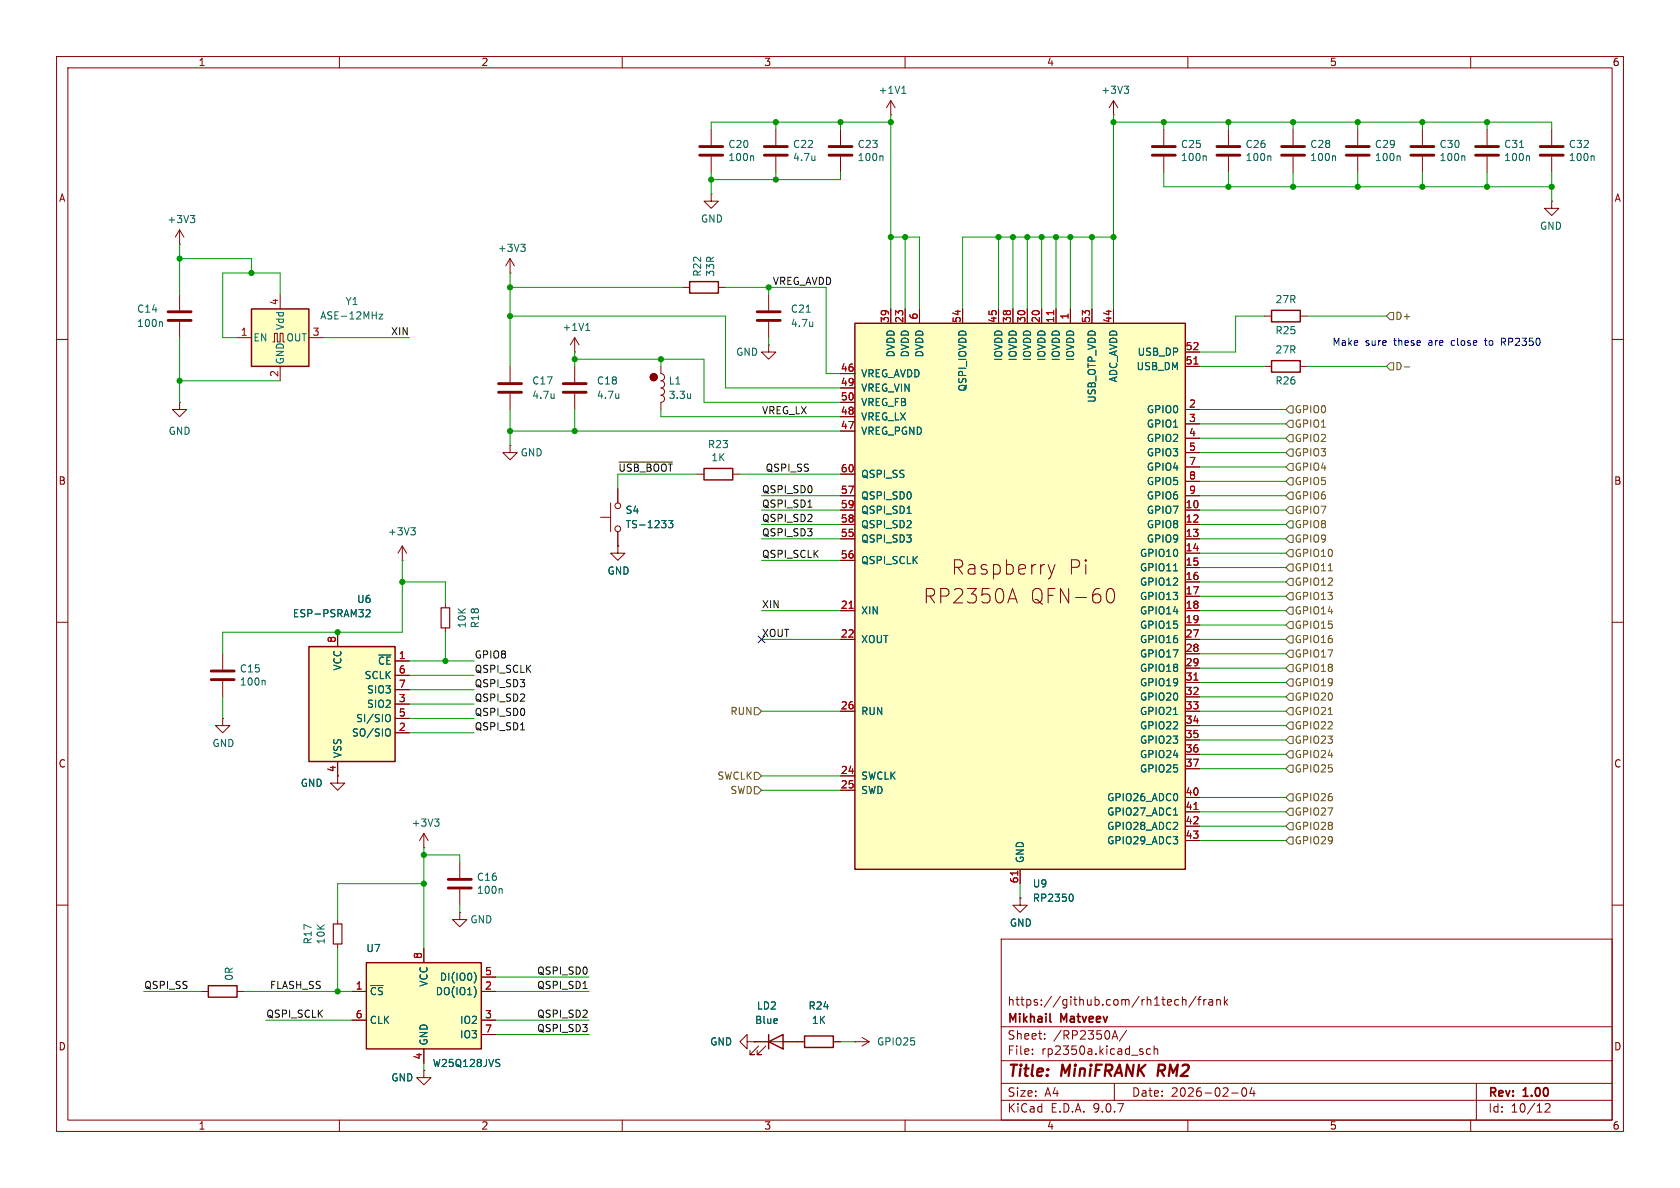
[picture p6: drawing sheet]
<svg xmlns="http://www.w3.org/2000/svg" width="297mm" height="210mm" viewBox="0 0 297 210" stroke-linecap="round" stroke-linejoin="round" font-family="sans-serif">
<g fill="none" stroke="#840000" stroke-width=".18">
<path d="M10 10h277v190h-277zM12 12h273v186h-273zM60 10v2M110 10v2M160 10v2M210 10v2M260 10v2M10 60h2M285 60h2M10 110h2M285 110h2M180.3 158.8v1.2h1.3l-1.3 1.3-1.2-1.3h1.2"/>
<path d="M180.3 158.8h.1M10 160h2M177 166h108v32h-108zM208 176.7l.4 .1M208.4 177.6l-.4 .1M209 176.8l.2-.1 .4 .1 .1 .9M209 176.2v1.5M211.5 176.1l-1.3 2M211.7 176.7h.6M212.3 176.2l-.3 .2v1.3M212.8 176.7v1M213.2 176.7l-.2 .1-.2 .2"/>
<path d="M213.7 176.8h.6l.1 .9M214.4 177.1h-.5a.29 .29 0 0 0-.2 .3 .29 .29 0 0 0 .2 .3l.5-.1M215.1 176.8l.2-.1 .4 .1v.9M215.1 176.7v1M216.5 176.2v1.5M216.6 177.1l.4 .6M217 176.7l-.5 .6M285 160h2M60 198v2M110 198v2M160 198v2M177 194.5h108"/>
<path d="M177 191.5h108M177 187.5h108M177 181.5h108M182.5 186.3v.1M182.5 185.5v.1M184.7 183.6v.1M184.7 182.8v.1M196.6 183.7l.5-1.5 .5 1.5M196.7 183.3h.8M197 191.5v3M199.2 182.1l-1.3 2M203.4 185.5l-.4-.1-.3 .3v.4l.1 .2h.6"/>
<path d="M204 185.5l.2-.1 .4 .1 .1 .9M204 184.9v1.5M210 198v2M217.7 193.2h1.2M219.7 192.4l.2-.1a.81 .81 0 0 1 .6 .6 .81 .81 0 0 1-.3 .8l-.2 .1a.81 .81 0 0 1-.3-1.4zM221.3 192.2l-.3 1.1h.9M221.7 192.8v1M260 198v2M261 191.5v6.5M273.2 195.2l.5-.1 .3 .1v.3l-.9 1.1h.9"/>
</g>
<path d="M204.9 188.2l-.3 2" fill="none" stroke="#840000" stroke-width=".4"/>
<path d="M185.6 180.5l.2 .2" fill="none" stroke="#840000" stroke-width=".3"/>
<circle cx="115.6" cy="66.7" r=".63" fill="#840000" stroke="#840000" stroke-width=".18"/>
<path d="M54.6 114.3h15.2v20.3h-15.2z" fill="#ffffc2"/>
<path d="M54.6 114.3h15.2v20.3h-15.2z" fill="none" stroke="#840000" stroke-width=".25"/>
<g fill="none" stroke="#840000" stroke-width=".18">
<path d="M217.2 22.9v2.8M217.2 27.7v2.8M31.7 43.2h.1M31.7 40.6l-.7 1.3M31.7 40.6l.8 1.3M31.7 40.6v2.6M31.7 52.1v2.8M31.7 56.9v2.8M90.2 78.7v1.3h-1.3l1.3 1.3 1.2-1.3h-1.2M90.2 78.7h.1M71.1 99.1h.1M71.1 96.5l-.7 1.3"/>
<path d="M71.1 96.5l.8 1.3M71.1 96.5v2.6M59.7 111.8v2.5M69.8 116.8h2.6M69.8 119.4h2.6M78.7 106.7v.7M78.7 111v.8M39.4 127v1.3h1.2l-1.2 1.2-1.3-1.2h1.3M39.4 127h.1M59.7 134.6v3.8h1.3l-1.3 1.3-1.3-1.3h1.3M69.8 121.9h2.6M69.8 124.5h2.6"/>
<path d="M69.8 127h2.6M69.8 129.5h2.6M81.3 161.3v1.3h1.2l-1.2 1.2-1.3-1.2h1.3M81.3 161.3h.1"/>
</g>
<path d="M33.6 38.1h.8l-.4 .5M34.2 38.6l.2 .2v.3l-.2 .3M224.5 27.5l.2 .2v.7M28.5 56.9l.2 .2v.6M72.6 93.3h.8l-.4 .5M73.2 93.8l.2 .2v.3l-.2 .3M64.7 107.9l.5-.1 .2 .3-.8 .9h.8M68.5 126.3a.43 .43 0 0 1 .5 .4v.5a.43 .43 0 0 1-.5 .4M68.7 128.8l.1 .1a.81 .81 0 0 1-.1 1.2" fill="none" stroke="#006464" stroke-width=".18"/>
<path d="M215.1 25.9h4.1M215.1 27.4h4.1M29.7 55.1h4.1M29.7 56.6h4.1" fill="none" stroke="#840000" stroke-width=".51"/>
<path d="M78 107.4h1.5v3.6h-1.5z" fill="none" stroke="#840000" stroke-width=".2"/>
<path d="M44.4 54.6h10.2v10.2h-10.2z" fill="#ffffc2"/>
<path d="M44.4 54.6h10.2v10.2h-10.2zM121.9 49.8h5.1v2h-5.1zM224.8 54.9h5.1v2h-5.1zM224.8 63.8h5.1v2h-5.1zM36.8 174.2h5.1v2.1h-5.1zM135.9 184.2l2.5-1.3v2.5zM135.9 182.9v2.5M142.2 183.1h5.1v2.1h-5.1z" fill="none" stroke="#840000" stroke-width=".25"/>
<g fill="none" stroke="#840000" stroke-width=".18">
<path d="M157.5 17.8l-.8 1.3M157.5 17.8l.7 1.3M157.5 17.8v2.5M196.8 17.8l-.7 1.3M196.8 17.8l.8 1.3M196.8 17.8v2.5M125.7 34.3v1.3h1.3l-1.3 1.2-1.2-1.2h1.2M125.7 34.3h.1M125.7 22.9v2.8M125.7 27.7v2.8M137.2 22.9v2.8M137.2 27.7v2.8"/>
<path d="M148.6 22.9v2.8M148.6 27.7v2.8M157.5 20.3h.1M196.8 20.3h.1M228.6 22.9v2.8M228.6 27.7v2.8M240 22.9v2.8M240 27.7v2.8M251.5 22.9v2.8M251.5 27.7v2.8M262.9 22.9v2.8M262.9 27.7v2.8"/>
<path d="M274.3 35.6v1.2h-1.3l1.3 1.3 1.3-1.3h-1.3M274.3 35.6h.1M274.3 22.9v2.8M274.3 27.7v2.8M41.9 59.7h2.5M49.5 52.1v2.5M54.6 59.7h2.5M90.2 48.3h.1M90.2 45.7l-.8 1.3M90.2 45.7l.7 1.3M90.2 45.7v2.6M101.6 59.7v2.5"/>
<path d="M101.6 59.7l-.8 1.3M101.6 59.7l.8 1.3M120.6 50.8h1.3M127 50.8h1.3M135.9 52.1v2.8M135.9 56.9v2.8M223.5 55.9h1.3M229.9 55.9h1.2M31.7 71.1v1.3h1.3l-1.3 1.3-1.2-1.3h1.2M31.7 71.1h.1M48.3 60.5h.2v-1.6h.5v1.6h.5v-1.6h.5v1.6h.3M49.5 64.8v2.5"/>
<path d="M90.2 64.8v2.8M90.2 69.6v2.8M101.6 62.2h.1M101.6 64.8v2.8M101.6 69.6v2.8M116.8 64.8v1.2a.64 .64 0 0 1 .7 .7 .64 .64 0 0 1-.7 .6 .64 .64 0 0 1 .7 .7 .64 .64 0 0 1-.7 .6 .64 .64 0 0 1 .7 .6 .64 .64 0 0 1-.7 .7M116.8 69.9a.64 .64 0 0 1 .7 .6 .64 .64 0 0 1-.7 .6v1.3M135.9 61v1.2h1.3l-1.3 1.3-1.3-1.3h1.3M135.9 61h.1M223.5 64.8h1.3M229.9 64.8h1.2M35.6 175.3h1.2"/>
<path d="M41.9 175.3h1.3M59.7 162.6v.7M59.7 166.9v.7M132.1 184.2v-1.3l-1.3 1.3 1.3 1.2v-1.2h1.2M133.3 184.2h.1M133.3 184.2h8.9M134.1 184.9l-1.5 1.5h.7h-.7v-.7M135.4 184.9l-1.5 1.5h.7h-.7v-.7M147.3 184.2h1.3M151.1 184.2h.1M151.1 184.2h2.6M152.4 183.4l1.3 .8"/>
<path d="M153.7 184.2l-1.3 .7"/>
</g>
<g fill="none" stroke="#006464" stroke-width=".18">
<path d="M159.4 16.5h.8M159.6 15.5l.2-.3v1.3M198.7 15.2h.8l-.4 .5M199.3 15.7l.2 .3v.3l-.2 .2M133.1 27.5l.1 .2v.7M144.1 27.5v.9M144.1 28.3h-.1M155.9 27.5l.2 .2v.7M235.9 27.5l.2 .2v.7M247.4 27.5l.1 .2v.7M258.8 27.5l.2 .2v.7M268.6 26.1h.8"/>
<path d="M270.2 27.5l.2 .2v.7M281.6 27.5l.2 .2v.7M67 55.5h.7l-.7 .9h.7M92.1 43.2h.7l-.4 .5M92.6 43.7l.2 .2v.3l-.2 .2M103.6 58.4h.7M103.7 57.4l.2-.3v1.3M142.5 55.2h.8M143.7 56.9v.8M143.7 57.6l-.1 .1M98 69.6v.8M98 70.3l-.1 .1"/>
<path d="M109.4 69.6v.8M109.4 70.3l-.1 .1M122.1 69.6v.8M122.1 70.3l-.1 .1"/>
</g>
<g fill="none" stroke="#840000" stroke-width=".51">
<path d="M123.7 25.9h4.1M123.7 27.4h4.1M135.1 25.9h4.1M135.1 27.4h4.1M146.6 25.9h4M146.6 27.4h4M226.6 25.9h4M226.6 27.4h4M238 25.9h4.1M238 27.4h4.1M249.4 25.9h4.1M249.4 27.4h4.1"/>
<path d="M260.9 25.9h4M260.9 27.4h4M272.3 25.9h4.1M272.3 27.4h4.1M133.9 55.1h4M133.9 56.6h4M88.1 67.8h4.1M88.1 69.3h4.1M99.6 67.8h4M99.6 69.3h4"/>
</g>
<path d="M58.9 163.3h1.6v3.6h-1.6z" fill="none" stroke="#840000" stroke-width=".2"/>
<path d="M64.8 170.2h20.3v15.2h-20.3z" fill="#ffffc2"/>
<path d="M64.8 170.2h20.3v15.2h-20.3z" fill="none" stroke="#840000" stroke-width=".25"/>
<path d="M81.3 152.4v2.8M81.3 157.2v2.8M62.2 175.3h2.6M74.9 167.6v2.6M85.1 175.3h2.5M85.1 172.7h2.5M62.2 180.3h2.6M74.9 189.2v1.3h1.3l-1.3 1.3-1.2-1.3h1.2M74.9 189.2h.1M74.9 185.4v2.6M85.1 180.3h2.5M85.1 182.9h2.5" fill="none" stroke="#840000" stroke-width=".18"/>
<path d="M88.6 157.1l.2 .2v.6M83.9 171.9a1.49 1.49 0 0 1 0 1.8M84.1 174.9v.9M87.9 187.3h.5M88.1 187.9l.3 .3-.3 .3" fill="none" stroke="#006464" stroke-width=".18"/>
<path d="M79.2 155.4h4.1M79.2 157h4.1" fill="none" stroke="#840000" stroke-width=".51"/>
<path d="M151.1 57.2h58.4v96.5h-58.4z" fill="#ffffc2"/>
<path d="M151.1 57.2h58.4v96.5h-58.4zM124.5 82.8h5v2h-5z" fill="none" stroke="#840000" stroke-width=".25"/>
<g fill="none" stroke="#840000" stroke-width=".18">
<path d="M205.7 22.9v2.8M205.7 27.7v2.8M157.5 54.6v2.6M160 54.6v2.6M162.6 54.6v2.6M170.2 54.6v2.6M176.5 54.6v2.6M179.1 54.6v2.6M181.6 54.6v2.6M184.1 54.6v2.6M186.7 54.6v2.6M189.2 54.6v2.6"/>
<path d="M193 54.6v2.6M196.8 54.6v2.6M148.6 66h2.5M148.6 68.6h2.5M148.6 71.1h2.5M148.6 73.7h2.5M148.6 76.2h2.5M209.5 62.2h2.6M209.5 64.8h2.6M209.5 72.4h2.6M209.5 74.9h2.6M209.5 77.5h2.6"/>
<path d="M106.2 91.4h1.7M107.9 88.9v5.1M109.2 96.5v1.3h1.3l-1.3 1.3-1.3-1.3h1.3M109.2 96.5h.1M109.2 86.4v2.5M109.2 94v2.5M123.2 83.8h1.3M129.5 83.8h1.3M148.6 83.8h2.5M148.6 87.6h2.5M148.6 90.2h2.5M148.6 92.7h2.5"/>
<path d="M148.6 95.3h2.5M148.6 99.1h2.5M185.3 99.8l.6 1.7M186.5 99.8l-.6 1.7M209.5 87.6h2.6M209.5 90.2h2.6M209.5 92.7h2.6M209.5 95.3h2.6M209.5 80h2.6M209.5 82.6h2.6M209.5 85.1h2.6M209.5 97.8h2.6"/>
<path d="M39.4 115.6v2.8M59.7 111.8v2.5M69.8 116.8h2.6M69.8 119.4h2.6M148.6 108h2.5M148.6 113h2.5M178.4 105.9h1.2M179 104l.9 2.6M185.9 101.5l-.2 .6M195.6 105a.93 .93 0 0 1 .6-1 .65 .65 0 0 1 .7 .5 1.49 1.49 0 0 1-.5 2.1 .65 .65 0 0 1-.7-.5l-.1-.5M209.5 108h2.6M209.5 113h2.6"/>
<path d="M209.5 100.3h2.6M209.5 102.9h2.6M209.5 105.4h2.6M209.5 110.5h2.6M209.5 115.6h2.6M209.5 118.1h2.6M39.4 120.4v2.8M59.7 134.6v2.6M69.8 121.9h2.6M69.8 124.5h2.6M69.8 127h2.6M69.8 129.5h2.6"/>
<path d="M148.6 125.7h2.5M148.6 137.2h2.5M148.6 139.7h2.5M209.5 125.7h2.6M209.5 120.7h2.6M209.5 123.2h2.6M209.5 128.3h2.6M209.5 130.8h2.6M209.5 133.4h2.6M209.5 135.9h2.6M74.9 149.9h.1M74.9 147.3l-.7 1.3"/>
<path d="M74.9 147.3l.8 1.3M74.9 147.3v2.6M180.3 158.8h.1M180.3 153.7v2.5M209.5 141h2.6M209.5 143.5h2.6M209.5 146.1h2.6M209.5 148.6h2.6M62.2 175.3h2.6M74.9 167.6v2.6M85.1 175.3h2.5M85.1 172.7h2.5"/>
<path d="M62.2 180.3h2.6M74.9 189.2h.1M74.9 185.4v2.6M85.1 180.3h2.5M85.1 182.9h2.5M133.3 184.2h.1M133.3 184.2h2.6M138.4 184.2h3.8M147.3 184.2h1.3"/>
<circle cx="115.6" cy="66.7" r=".63"/>
<circle cx="109.2" cy="93.5" r=".51"/>
<circle cx="109.2" cy="89.4" r=".51"/>
</g>
<g fill="none" stroke="#006464" stroke-width=".18">
<path d="M213.1 27.5l.1 .2v.7M118.2 92h.7l-.4 .5 .4 .1v.6l-.2 .1-.5-.1M160.3 90.7h.8M64.7 107.9l.5-.1 .2 .3-.8 .9h.8M207.5 100.9h.7M46.7 120.3l.2 .1v.7M68.5 126.3a.43 .43 0 0 1 .5 .4v.5a.43 .43 0 0 1-.5 .4M68.7 128.8l.1 .1a.81 .81 0 0 1-.1 1.2M207.5 126.3h.7M76.8 144.8h.8l-.4 .5M77.4 145.3l.2 .2v.3l-.2 .2M189.4 158.1a.79 .79 0 0 1 0 1.2"/>
<path d="M207.5 144.1h.7M83.9 171.9a1.49 1.49 0 0 1 0 1.8M84.1 174.9v.9M87.9 187.3h.5M88.1 187.9l.3 .3-.3 .3"/>
</g>
<path d="M186.3 54.9v.7M211.1 64.4h.7M150.1 107.5h.7M211.1 120.2h.7M179.9 154v.7M211.1 143.1h.7" fill="none" stroke="#a90000" stroke-width=".18"/>
<path d="M203.7 25.9h4.1M203.7 27.4h4.1M37.3 118.6h4.1M37.3 120.1h4.1" fill="none" stroke="#840000" stroke-width=".51"/>
<g fill="none" stroke="#725600" stroke-width=".18">
<path d="M245.7 55.2h.7v1.3h-.7l-.6-.6zM227.3 77.5l.7-.7h.6v1.3h-.6zM228 74.3h.6v1.3h-.6l-.7-.7zM228 71.8h.6v1.2h-.6l-.7-.6zM228 79.4h.6v1.2h-.6l-.7-.6zM245.7 64.1h.7v1.3h-.7l-.6-.6zM248.2 64.9h1M227.3 85.1l.7-.6h.6v1.2h-.6zM227.3 95.3l.7-.7h.6v1.3h-.6zM228 81.9h.6v1.3h-.6l-.7-.6zM228 92.1h.6v1.2h-.6l-.7-.6zM228 89.5h.6v1.3h-.6l-.7-.6z"/>
<path d="M228 87h.6v1.3h-.6l-.7-.7zM228 97.2h.6v1.2h-.6l-.7-.6zM227.3 113l.7-.6h.6v1.3h-.6zM227.3 108l.7-.7h.6v1.3h-.6zM227.3 100.3l.7-.6h.6v1.3h-.6zM228 117.5h.6v1.2h-.6l-.7-.6zM228 114.9h.6v1.3h-.6l-.7-.6zM228 102.2h.6v1.3h-.6l-.7-.6zM228 104.8h.6v1.2h-.6l-.7-.6zM228 109.9h.6v1.2h-.6l-.7-.6zM234.8 100.9h.7M133.3 139.1h.7l.6 .6-.6 .6h-.7z"/>
<path d="M133.3 125.1h.7l.6 .6-.6 .7h-.7zM133.3 136.5h.7l.6 .7-.6 .6h-.7zM227.3 123.2l.7-.6h.6v1.2h-.6zM227.3 133.4l.7-.7h.6v1.3h-.6zM227.3 135.9l.7-.6h.6v1.2h-.6zM228 130.2h.6v1.2h-.6l-.7-.6zM228 127.6h.6v1.3h-.6l-.7-.6zM228 125.1h.6v1.3h-.6l-.7-.7zM228 120h.6v1.3h-.6l-.7-.6zM234.8 126.3h.7M227.3 143.5l.7-.6h.6v1.2h-.6zM227.3 146.1l.7-.7h.6v1.3h-.6z"/>
<path d="M228 148h.6v1.2h-.6l-.7-.6zM228 140.3h.6v1.3h-.6l-.7-.6z"/>
</g>
<path d="M109.4 81.7h9.5M142.8 89.7h.7M92 129h.7M103.1 174.7h.7" fill="none" stroke="#0f0f0f" stroke-width=".18"/>
<g fill="none" stroke="#009600" stroke-width=".18">
<path d="M125.7 30.5v3.8M137.2 21.6v1.3M137.2 30.5v1.3M148.6 21.6v1.3M148.6 30.5v1.3h-22.9M157.5 21.6h-31.8v1.3M157.5 20.3v34.3M196.8 21.6h77.5v1.3M196.8 20.3v34.3M205.7 21.6v1.3M205.7 30.5v2.5h68.6M217.2 21.6v1.3"/>
<path d="M217.2 30.5v2.5M228.6 21.6v1.3M228.6 30.5v2.5M240 21.6v1.3M240 30.5v2.5M251.5 21.6v1.3M251.5 30.5v2.5M262.9 21.6v1.3M262.9 30.5v2.5M274.3 30.5v5.1M31.7 43.2v8.9M31.7 59.7v11.4"/>
<path d="M31.7 45.7h12.7v2.6M49.5 52.1v-3.8h-10.1v11.4h2.5M57.1 59.7h15.3M90.2 55.9h38.1v12.7h20.3M90.2 50.8h30.4M90.2 48.3v16.5M128.3 50.8h17.7v15.2h2.6M135.9 50.8v1.3M135.9 59.7v1.3M157.5 41.9h5.1v12.7M160 41.9v12.7M176.5 41.9v12.7"/>
<path d="M179.1 41.9v12.7M181.6 41.9v12.7M184.1 41.9v12.7M186.7 41.9v12.7M189.2 41.9v12.7M193 41.9v12.7M196.8 41.9h-26.6v12.7M223.5 55.9h-5.1v6.3h-6.3M231.1 55.9h14M31.7 67.3h17.8M90.2 76.2h58.4M90.2 72.4v6.3"/>
<path d="M101.6 63.5h22.9v7.6h24.1M101.6 62.2v2.6M101.6 72.4v3.8M116.8 63.5v1.3M116.8 72.4v1.3h31.8M212.1 77.5h15.2M212.1 74.9h15.2M212.1 64.8h11.4M212.1 72.4h15.2M231.1 64.8h14M71.1 99.1v12.7h-31.7v3.8M123.2 83.8h-14v2.6"/>
<path d="M130.8 83.8h17.8M134.6 95.3h14M134.6 99.1h14M134.6 90.2h14M134.6 87.6h14M134.6 92.7h14M212.1 95.3h15.2M212.1 90.2h15.2M212.1 87.6h15.2M212.1 92.7h15.2M212.1 80h15.2M212.1 85.1h15.2"/>
<path d="M212.1 82.6h15.2M212.1 97.8h15.2M71.1 102.9h7.6v3.8M72.4 116.8h11.4M72.4 119.4h11.4M78.7 111.8v5M134.6 108h14M134.6 113h14M212.1 118.1h15.2M212.1 108h15.2M212.1 115.6h15.2M212.1 110.5h15.2"/>
<path d="M212.1 113h15.2M212.1 102.9h15.2M212.1 105.4h15.2M212.1 100.3h15.2M39.4 123.2v3.8M72.4 127h11.4M72.4 124.5h11.4M72.4 129.5h11.4M72.4 121.9h11.4M134.6 137.2h14M134.6 139.7h14M134.6 125.7h14"/>
<path d="M212.1 120.7h15.2M212.1 125.7h15.2M212.1 133.4h15.2M212.1 135.9h15.2M212.1 128.3h15.2M212.1 130.8h15.2M212.1 123.2h15.2M74.9 149.9v17.7M74.9 156.2h-15.2v6.4M74.9 151.1h6.4v1.3M180.3 156.2v2.6M212.1 143.5h15.2"/>
<path d="M212.1 146.1h15.2M212.1 148.6h15.2M212.1 141h15.2M25.4 175.3h10.2M43.2 175.3h19M59.7 167.6v7.7M81.3 160v1.3M87.6 172.7h16.5M87.6 175.3h16.5M47 180.3h15.2M74.9 188v1.2M87.6 182.9h16.5"/>
<path d="M87.6 180.3h16.5M148.6 184.2h2.5"/>
</g>
<path d="M134 112.4l1.2 1.2M135.2 112.4l-1.2 1.2" fill="none" stroke="#000084" stroke-width=".18"/>
<path d="M262.6 59.8l.1 1.2M265.9 59.8h-.5v1.3M262.4 60.2h.5M265.4 60.4h.5M265.7 60.4l.5 .7" fill="none" stroke="#0000c2" stroke-width=".18"/>
<g fill="#009600" stroke="#009600" stroke-width=".18">
<circle cx="193" cy="41.9" r=".46"/>
<circle cx="196.8" cy="21.6" r=".46"/>
<circle cx="196.8" cy="41.9" r=".46"/>
<circle cx="228.6" cy="33" r=".46"/>
<circle cx="228.6" cy="21.6" r=".46"/>
<circle cx="217.2" cy="21.6" r=".46"/>
<circle cx="205.7" cy="21.6" r=".46"/>
<circle cx="240" cy="21.6" r=".46"/>
<circle cx="262.9" cy="21.6" r=".46"/>
<circle cx="217.2" cy="33" r=".46"/>
<circle cx="240" cy="33" r=".46"/>
<circle cx="262.9" cy="33" r=".46"/>
<circle cx="251.5" cy="33" r=".46"/>
<circle cx="251.5" cy="21.6" r=".46"/>
<circle cx="274.3" cy="33" r=".46"/>
<circle cx="184.1" cy="41.9" r=".46"/>
<circle cx="135.9" cy="50.8" r=".46"/>
<circle cx="116.8" cy="63.5" r=".46"/>
<circle cx="74.9" cy="151.1" r=".46"/>
<circle cx="74.9" cy="156.2" r=".46"/>
<circle cx="59.7" cy="175.3" r=".46"/>
<circle cx="157.5" cy="41.9" r=".46"/>
<circle cx="157.5" cy="21.6" r=".46"/>
<circle cx="160" cy="41.9" r=".46"/>
<circle cx="179.1" cy="41.9" r=".46"/>
<circle cx="176.5" cy="41.9" r=".46"/>
<circle cx="186.7" cy="41.9" r=".46"/>
<circle cx="181.6" cy="41.9" r=".46"/>
<circle cx="189.2" cy="41.9" r=".46"/>
<circle cx="148.6" cy="21.6" r=".46"/>
<circle cx="137.2" cy="31.8" r=".46"/>
<circle cx="125.7" cy="31.8" r=".46"/>
<circle cx="137.2" cy="21.6" r=".46"/>
<circle cx="101.6" cy="63.5" r=".46"/>
<circle cx="90.2" cy="55.9" r=".46"/>
<circle cx="90.2" cy="50.8" r=".46"/>
<circle cx="31.7" cy="67.3" r=".46"/>
<circle cx="44.4" cy="48.3" r=".46"/>
<circle cx="31.7" cy="45.7" r=".46"/>
<circle cx="101.6" cy="76.2" r=".46"/>
<circle cx="90.2" cy="76.2" r=".46"/>
<circle cx="71.1" cy="102.9" r=".46"/>
<circle cx="59.7" cy="111.8" r=".46"/>
<circle cx="78.7" cy="116.8" r=".46"/>
</g>
<g font-size="3.5" fill="#840000">
<text x="168.1" y="101.8">Raspberry</text>
<text x="188.8" y="101.8">Pi</text>
<text x="163.2" y="106.9">RP2350A</text>
<text x="182" y="106.9">QFN-60</text>
</g>
<g font-size="2.8" fill="#840000">
<text x="178" y="190.9">Title:</text>
<text x="187.7" y="190.9">MiniFRANK</text>
<text x="205.5" y="190.9">RM2</text>
</g>
<g font-size="2.1" fill="#840000">
<text x="178" y="178">https://github.com/rh1tech/frank</text>
<text x="178" y="184">Sheet:</text>
<text x="178" y="181.2">Mikhail</text>
<text x="186.2" y="184">/RP2350A/</text>
<text x="187.6" y="181.2">Matveev</text>
<text x="178" y="186.7">File:</text>
<text x="184.1" y="186.7">rp2350a.kicad_sch</text>
<text x="178" y="196.9">KiCad</text>
<text x="178" y="194.1">Size:</text>
<text x="184.7" y="194.1">A4</text>
<text x="185.7" y="196.9">E.D.A.</text>
<text x="193.3" y="196.9">9.0.7</text>
<text x="200" y="194.1">Date:</text>
<text x="207" y="194.1">2026-02-04</text>
<text x="263" y="194.3">Rev:</text>
<text x="263" y="196.9">Id:</text>
<text x="267.1" y="196.9">10/12</text>
<text x="269.4" y="194.3">1.00</text>
</g>
<g font-size="1.8" fill="#840000">
<text x="35" y="11.9">1</text>
<text x="85" y="11.9">2</text>
<text x="135" y="11.9">3</text>
<text x="185" y="11.9">4</text>
<text x="235" y="11.9">5</text>
<text x="285" y="11.9">6</text>
<text x="10.3" y="35.9">A</text>
<text x="285.3" y="35.9">A</text>
<text x="10.3" y="85.9">B</text>
<text x="285.3" y="85.9">B</text>
<text x="10.3" y="135.9">C</text>
<text x="285.3" y="135.9">C</text>
<text x="10.3" y="185.9">D</text>
<text x="285.3" y="185.9">D</text>
<text x="35" y="199.9">1</text>
<text x="85" y="199.9">2</text>
<text x="135" y="199.9">3</text>
<text x="185" y="199.9">4</text>
<text x="235" y="199.9">5</text>
<text x="285" y="199.9">6</text>
</g>
<g font-size="1.8" fill="#006464">
<text x="155.2" y="16.8">+1V1</text>
<text x="194.6" y="16.8">+3V3</text>
<text x="128.7" y="28.7">100n</text>
<text x="128.7" y="26.4">C20</text>
<text x="140.1" y="26.4">C22</text>
<text x="140.1" y="28.7">4.7u</text>
<text x="151.5" y="28.7">100n</text>
<text x="151.5" y="26.4">C23</text>
<text x="208.7" y="28.7">100n</text>
<text x="208.7" y="26.4">C25</text>
<text x="220.1" y="28.7">100n</text>
<text x="220.1" y="26.4">C26</text>
<text x="231.5" y="28.7">100n</text>
<text x="231.5" y="26.4">C28</text>
<text x="243" y="28.7">100n</text>
<text x="243" y="26.4">C29</text>
<text x="254.4" y="28.7">100n</text>
<text x="254.4" y="26.4">C30</text>
<text x="265.8" y="28.7">100n</text>
<text x="265.8" y="26.4">C31</text>
<text x="277.3" y="28.7">100n</text>
<text x="277.3" y="26.4">C32</text>
<text x="29.5" y="39.6">+3V3</text>
<text x="123.8" y="39.5">GND</text>
<text x="272.2" y="40.8">GND</text>
<text x="87.9" y="44.7">+3V3</text>
<text x="124.2" y="49" transform="rotate(-90 124.2 49)">R22</text>
<text x="126.5" y="49" transform="rotate(-90 126.5 49)">33R</text>
<text x="225.4" y="53.8">27R</text>
<text x="24.1" y="58">100n</text>
<text x="24.1" y="55.5">C14</text>
<text x="50.4" y="58.5" transform="rotate(-90 50.4 58.5)">Vdd</text>
<text x="56.5" y="56.7">ASE-12MHz</text>
<text x="61" y="54.1">Y1</text>
<text x="99.3" y="58.7">+1V1</text>
<text x="139.7" y="55.5">C21</text>
<text x="139.7" y="58">4.7u</text>
<text x="225.4" y="59.3">R25</text>
<text x="44.7" y="60.6">EN</text>
<text x="50.4" y="64.5" transform="rotate(-90 50.4 64.5)">GND</text>
<text x="50.5" y="60.6">OUT</text>
<text x="130" y="63.1">GND</text>
<text x="158.3" y="63.3" transform="rotate(-90 158.3 63.3)">DVDD</text>
<text x="160.9" y="63.3" transform="rotate(-90 160.9 63.3)">DVDD</text>
<text x="163.4" y="63.3" transform="rotate(-90 163.4 63.3)">DVDD</text>
<text x="177.4" y="63.9" transform="rotate(-90 177.4 63.9)">IOVDD</text>
<text x="179.9" y="63.9" transform="rotate(-90 179.9 63.9)">IOVDD</text>
<text x="182.5" y="63.9" transform="rotate(-90 182.5 63.9)">IOVDD</text>
<text x="185" y="63.9" transform="rotate(-90 185 63.9)">IOVDD</text>
<text x="187.6" y="63.9" transform="rotate(-90 187.6 63.9)">IOVDD</text>
<text x="190.1" y="63.9" transform="rotate(-90 190.1 63.9)">IOVDD</text>
<text x="200.8" y="65.6">USB_DM</text>
<text x="201" y="63.1">USB_DP</text>
<text x="225.4" y="62.7">27R</text>
<text x="94" y="68.2">C17</text>
<text x="94" y="70.7">4.7u</text>
<text x="105.4" y="68.2">C18</text>
<text x="105.4" y="70.7">4.7u</text>
<text x="118.1" y="68.2">L1</text>
<text x="118.1" y="70.7">3.3u</text>
<text x="152.1" y="66.9">VREG_AVDD</text>
<text x="152.1" y="69.4">VREG_VIN</text>
<text x="152.1" y="72">VREG_FB</text>
<text x="171" y="69.3" transform="rotate(-90 171 69.3)">QSPI_IOVDD</text>
<text x="193.9" y="71.3" transform="rotate(-90 193.9 71.3)">USB_OTP_VDD</text>
<text x="197.7" y="67.7" transform="rotate(-90 197.7 67.7)">ADC_AVDD</text>
<text x="225.4" y="68.2">R26</text>
<text x="29.7" y="77.1">GND</text>
<text x="152.1" y="74.5">VREG_LX</text>
<text x="152.1" y="77.1">VREG_PGND</text>
<text x="202.6" y="73.3">GPIO0</text>
<text x="202.6" y="75.8">GPIO1</text>
<text x="91.9" y="80.9">GND</text>
<text x="125.1" y="79.4">R23</text>
<text x="125.7" y="81.7">1K</text>
<text x="202.6" y="78.3">GPIO2</text>
<text x="202.6" y="80.9">GPIO3</text>
<text x="202.6" y="83.4">GPIO4</text>
<text x="152.1" y="84.7">QSPI_SS</text>
<text x="152.1" y="88.5">QSPI_SD0</text>
<text x="202.6" y="86">GPIO5</text>
<text x="202.6" y="88.5">GPIO6</text>
<text x="68.5" y="94.8">+3V3</text>
<text x="110.5" y="93.6">TS-1233</text>
<text x="110.5" y="91">S4</text>
<text x="152.1" y="91">QSPI_SD1</text>
<text x="152.1" y="93.6">QSPI_SD2</text>
<text x="202.6" y="91">GPIO7</text>
<text x="202.6" y="93.6">GPIO8</text>
<text x="107.3" y="101.8">GND</text>
<text x="152.1" y="96.1">QSPI_SD3</text>
<text x="152.1" y="99.9">QSPI_SCLK</text>
<text x="201.4" y="98.7">GPIO10</text>
<text x="201.4" y="101.2">GPIO11</text>
<text x="202.6" y="96.1">GPIO9</text>
<text x="63" y="106.8">U6</text>
<text x="201.4" y="103.7">GPIO12</text>
<text x="201.4" y="106.3">GPIO13</text>
<text x="51.7" y="109.3">ESP-PSRAM32</text>
<text x="82.5" y="111.2" transform="rotate(-90 82.5 111.2)">10K</text>
<text x="84.9" y="111.2" transform="rotate(-90 84.9 111.2)">R18</text>
<text x="152.1" y="108.8">XIN</text>
<text x="152.1" y="113.9">XOUT</text>
<text x="201.4" y="108.8">GPIO14</text>
<text x="201.4" y="111.4">GPIO15</text>
<text x="201.4" y="113.9">GPIO16</text>
<text x="42.3" y="119.1">C15</text>
<text x="60.6" y="118.6" transform="rotate(-90 60.6 118.6)">VCC</text>
<text x="66.7" y="117.7">~{CE}</text>
<text x="201.4" y="116.4">GPIO17</text>
<text x="201.4" y="119">GPIO18</text>
<text x="42.3" y="121.4">100n</text>
<text x="64.4" y="120.2">SCLK</text>
<text x="64.8" y="122.8">SIO3</text>
<text x="64.8" y="125.3">SIO2</text>
<text x="201.4" y="121.5">GPIO19</text>
<text x="201.4" y="124.1">GPIO20</text>
<text x="62.1" y="130.4">SO/SIO</text>
<text x="62.8" y="127.9">SI/SIO</text>
<text x="152.1" y="126.6">RUN</text>
<text x="201.4" y="126.6">GPIO21</text>
<text x="201.4" y="129.1">GPIO22</text>
<text x="201.4" y="131.7">GPIO23</text>
<text x="37.5" y="132.3">GND</text>
<text x="60.6" y="134.1" transform="rotate(-90 60.6 134.1)">VSS</text>
<text x="201.4" y="134.2">GPIO24</text>
<text x="201.4" y="136.8">GPIO25</text>
<text x="53.1" y="139.3">GND</text>
<text x="152.1" y="138">SWCLK</text>
<text x="152.1" y="140.6">SWD</text>
<text x="195.6" y="141.8">GPIO26_ADC0</text>
<text x="72.7" y="146.3">+3V3</text>
<text x="195.6" y="144.4">GPIO27_ADC1</text>
<text x="195.6" y="146.9">GPIO28_ADC2</text>
<text x="195.6" y="149.5">GPIO29_ADC3</text>
<text x="84.2" y="155.9">C16</text>
<text x="181.2" y="152.7" transform="rotate(-90 181.2 152.7)">GND</text>
<text x="84.2" y="158.2">100n</text>
<text x="182.5" y="157.1">U9</text>
<text x="182.5" y="159.6">RP2350</text>
<text x="55.3" y="167" transform="rotate(-90 55.3 167)">R17</text>
<text x="57.6" y="167" transform="rotate(-90 57.6 167)">10K</text>
<text x="83.1" y="163.4">GND</text>
<text x="178.4" y="164">GND</text>
<text x="41.4" y="173.5" transform="rotate(-90 41.4 173.5)">0R</text>
<text x="64.7" y="168.5">U7</text>
<text x="77.7" y="173.6">DI(IO0)</text>
<text x="65.3" y="176.1">~{CS}</text>
<text x="75.8" y="174.5" transform="rotate(-90 75.8 174.5)">VCC</text>
<text x="76.9" y="176.1">DO(IO1)</text>
<text x="133.7" y="178.7">LD2</text>
<text x="142.8" y="178.7">R24</text>
<text x="65.3" y="181.2">CLK</text>
<text x="75.8" y="184.9" transform="rotate(-90 75.8 184.9)">GND</text>
<text x="81.2" y="181.2">IO2</text>
<text x="81.2" y="183.7">IO3</text>
<text x="125.5" y="185">GND</text>
<text x="133.4" y="181.2">Blue</text>
<text x="143.4" y="181.2">1K</text>
<text x="154.9" y="185">GPIO25</text>
<text x="69.1" y="191.4">GND</text>
<text x="76.4" y="188.8">W25Q128JVS</text>
</g>
<g font-size="1.8" fill="#0f0f0f">
<text x="136.5" y="50.5">VREG_AVDD</text>
<text x="69" y="59.3">XIN</text>
<text x="134.6" y="73.3">VREG_LX</text>
<text x="109.2" y="83.5">~{USB_BOOT}</text>
<text x="135.3" y="83.5">QSPI_SS</text>
<text x="134.6" y="87.3">QSPI_SD0</text>
<text x="134.6" y="89.8">QSPI_SD1</text>
<text x="134.6" y="94.9">QSPI_SD3</text>
<text x="134.6" y="92.4">QSPI_SD2</text>
<text x="134.6" y="98.7">QSPI_SCLK</text>
<text x="134.6" y="107.6">XIN</text>
<text x="134.6" y="112.7">XOUT</text>
<text x="83.8" y="116.5">GPIO8</text>
<text x="83.8" y="119">QSPI_SCLK</text>
<text x="83.8" y="121.6">QSPI_SD3</text>
<text x="83.8" y="124.1">QSPI_SD2</text>
<text x="83.8" y="126.7">QSPI_SD0</text>
<text x="83.8" y="129.2">QSPI_SD1</text>
<text x="94.9" y="172.4">QSPI_SD0</text>
<text x="25.4" y="174.9">QSPI_SS</text>
<text x="47" y="180">QSPI_SCLK</text>
<text x="47.6" y="174.9">FLASH_SS</text>
<text x="94.9" y="180">QSPI_SD2</text>
<text x="94.9" y="174.9">QSPI_SD1</text>
<text x="94.9" y="182.5">QSPI_SD3</text>
</g>
<g font-size="1.8" fill="#a90000">
<text x="42.5" y="59.4">1</text>
<text x="49.3" y="54" transform="rotate(-90 49.3 54)">4</text>
<text x="55.2" y="59.4">3</text>
<text x="157.2" y="57.2" transform="rotate(-90 157.2 57.2)">39</text>
<text x="159.8" y="57.2" transform="rotate(-90 159.8 57.2)">23</text>
<text x="162.3" y="56.6" transform="rotate(-90 162.3 56.6)">6</text>
<text x="169.9" y="57.2" transform="rotate(-90 169.9 57.2)">54</text>
<text x="176.3" y="57.2" transform="rotate(-90 176.3 57.2)">45</text>
<text x="178.8" y="57.2" transform="rotate(-90 178.8 57.2)">38</text>
<text x="181.4" y="57.2" transform="rotate(-90 181.4 57.2)">30</text>
<text x="183.9" y="57.2" transform="rotate(-90 183.9 57.2)">20</text>
<text x="186.4" y="57.2" transform="rotate(-90 186.4 57.2)">11</text>
<text x="189" y="56.6" transform="rotate(-90 189 56.6)">1</text>
<text x="192.8" y="57.2" transform="rotate(-90 192.8 57.2)">53</text>
<text x="196.6" y="57.2" transform="rotate(-90 196.6 57.2)">44</text>
<text x="148.5" y="65.8">46</text>
<text x="209.5" y="62">52</text>
<text x="209.5" y="64.5">51</text>
<text x="49.3" y="66.7" transform="rotate(-90 49.3 66.7)">2</text>
<text x="148.5" y="68.3">49</text>
<text x="148.5" y="70.9">50</text>
<text x="148.5" y="73.4">48</text>
<text x="148.5" y="75.9">47</text>
<text x="210.1" y="72.1">2</text>
<text x="210.1" y="74.7">3</text>
<text x="210.1" y="77.2">4</text>
<text x="148.5" y="83.6">60</text>
<text x="210.1" y="79.8">5</text>
<text x="210.1" y="82.3">7</text>
<text x="148.5" y="87.4">57</text>
<text x="148.5" y="89.9">59</text>
<text x="209.5" y="89.9">10</text>
<text x="210.1" y="84.8">8</text>
<text x="210.1" y="87.4">9</text>
<text x="148.5" y="92.5">58</text>
<text x="148.5" y="95">55</text>
<text x="209.5" y="92.5">12</text>
<text x="209.5" y="95">13</text>
<text x="148.5" y="98.8">56</text>
<text x="209.5" y="97.5">14</text>
<text x="209.5" y="100.1">15</text>
<text x="148.5" y="107.7">21</text>
<text x="209.5" y="102.6">16</text>
<text x="209.5" y="105.2">17</text>
<text x="209.5" y="107.7">18</text>
<text x="59.4" y="113.7" transform="rotate(-90 59.4 113.7)">8</text>
<text x="148.5" y="112.8">22</text>
<text x="209.5" y="110.2">19</text>
<text x="209.5" y="112.8">27</text>
<text x="70.4" y="116.6">1</text>
<text x="70.4" y="119.1">6</text>
<text x="209.5" y="115.3">28</text>
<text x="209.5" y="117.9">29</text>
<text x="70.4" y="121.7">7</text>
<text x="70.4" y="124.2">3</text>
<text x="148.5" y="125.5">26</text>
<text x="209.5" y="120.4">31</text>
<text x="209.5" y="122.9">32</text>
<text x="209.5" y="125.5">33</text>
<text x="70.4" y="126.7">5</text>
<text x="70.4" y="129.3">2</text>
<text x="209.5" y="128">34</text>
<text x="209.5" y="130.6">35</text>
<text x="59.4" y="136.6" transform="rotate(-90 59.4 136.6)">4</text>
<text x="148.5" y="136.9">24</text>
<text x="209.5" y="133.1">36</text>
<text x="209.5" y="135.6">37</text>
<text x="148.5" y="139.4">25</text>
<text x="209.5" y="140.7">40</text>
<text x="209.5" y="143.3">41</text>
<text x="209.5" y="145.8">42</text>
<text x="209.5" y="148.3">43</text>
<text x="180.1" y="156.3" transform="rotate(-90 180.1 156.3)">61</text>
<text x="74.7" y="169.6" transform="rotate(-90 74.7 169.6)">8</text>
<text x="85.7" y="172.5">5</text>
<text x="62.8" y="175">1</text>
<text x="85.7" y="175">2</text>
<text x="62.8" y="180.1">6</text>
<text x="85.7" y="180.1">3</text>
<text x="85.7" y="182.6">7</text>
<text x="74.7" y="187.4" transform="rotate(-90 74.7 187.4)">4</text>
</g>
<g font-size="1.8" fill="#725600">
<text x="246.6" y="56.7">D+</text>
<text x="246.6" y="65.6">D-</text>
<text x="228.8" y="75.8">GPIO1</text>
<text x="228.8" y="73.3">GPIO0</text>
<text x="228.8" y="78.3">GPIO2</text>
<text x="228.8" y="83.4">GPIO4</text>
<text x="228.8" y="80.9">GPIO3</text>
<text x="228.8" y="86">GPIO5</text>
<text x="228.8" y="88.5">GPIO6</text>
<text x="228.8" y="93.6">GPIO8</text>
<text x="228.8" y="91">GPIO7</text>
<text x="228.8" y="96.1">GPIO9</text>
<text x="228.8" y="101.2">GPIO11</text>
<text x="228.8" y="98.7">GPIO10</text>
<text x="228.8" y="103.7">GPIO12</text>
<text x="228.8" y="106.3">GPIO13</text>
<text x="228.8" y="113.9">GPIO16</text>
<text x="228.8" y="108.8">GPIO14</text>
<text x="228.8" y="111.4">GPIO15</text>
<text x="228.8" y="119">GPIO18</text>
<text x="228.8" y="116.4">GPIO17</text>
<text x="228.8" y="124.1">GPIO20</text>
<text x="228.8" y="121.5">GPIO19</text>
<text x="129" y="126.6">RUN</text>
<text x="228.8" y="131.7">GPIO23</text>
<text x="228.8" y="129.1">GPIO22</text>
<text x="228.8" y="126.6">GPIO21</text>
<text x="228.8" y="134.2">GPIO24</text>
<text x="228.8" y="136.8">GPIO25</text>
<text x="126.7" y="138">SWCLK</text>
<text x="129" y="140.6">SWD</text>
<text x="228.8" y="141.8">GPIO26</text>
<text x="228.8" y="149.5">GPIO29</text>
<text x="228.8" y="144.4">GPIO27</text>
<text x="228.8" y="146.9">GPIO28</text>
</g>
<g font-size="1.8" fill="#0000c2">
<text x="235.5" y="61.2">Make</text>
<text x="241.3" y="61.2">sure</text>
<text x="246.6" y="61.2">these</text>
<text x="252.8" y="61.2">are</text>
<text x="257" y="61.2">close</text>
<text x="263.2" y="61.2">to</text>
<text x="266.2" y="61.2">RP2350</text>
</g>
</svg>
